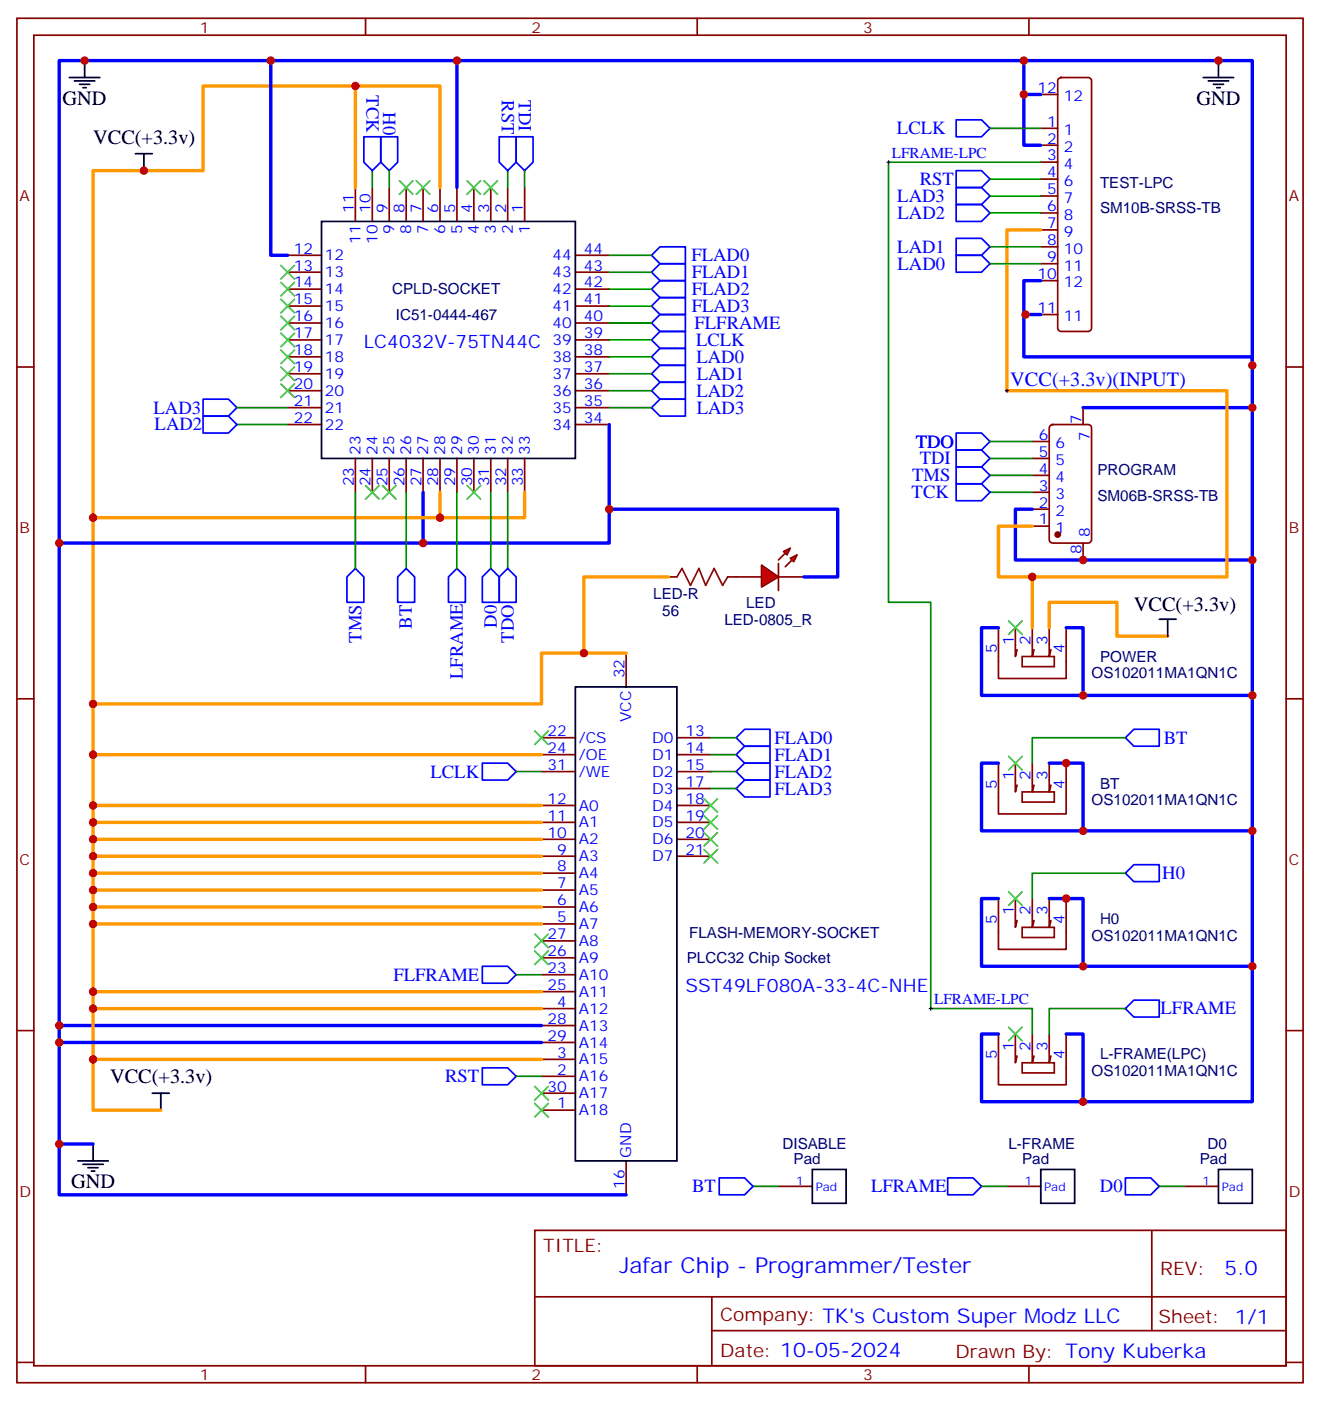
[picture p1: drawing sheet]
<svg xmlns="http://www.w3.org/2000/svg" width="275mm" height="292mm" viewBox="0 0 275 292" stroke-linecap="round" stroke-linejoin="round" font-family="sans-serif">
<path d="M208.1 187.3v10.5h14.1v-10.5M211.7 187.3v6l.3-1.5M213.1 193.3h6.7v2.1h-6.7zM215.2 187.3v6l.3-1.5M218.7 187.3v6l.4-1.5M246.9 247.2h7.1" fill="none" stroke="#870000" stroke-width=".35"/>
<path d="M254 243.7h7.1v7.1h-7.1z" fill="none" stroke="#000" stroke-width=".35"/>
<g fill="#f00" stroke="#870000" stroke-width=".35">
<path d="M158.7 117.8l3.6 2.4-3.6 2.1z"/>
<path d="M162.3 117.4v5.6z"/>
</g>
<g fill="#870000" stroke="#870000" stroke-width=".35">
<path d="M162.3 116.7l1.4-1.4z"/>
<path d="M163.7 118.1l1.4-1.4z"/>
</g>
<g fill="#f00" stroke="#870000" stroke-width=".35">
<path d="M163.3 114.9l1.4-.7-.7 1.4z"/>
<path d="M164.7 116.3l1.5-.7-.7 1.5z"/>
</g>
<g fill="none" stroke="#870000" stroke-width=".35">
<path d="M3.5 3.8h268.1v284.3h-268.1zM7.1 7.3h261v277.3h-261zM76.2 3.8v3.5M145.3 3.8v3.5M214.5 3.8v3.5M217 19.7h3.5M220.7 16.4l.5-.2h5.6a.71 .71 0 0 1 .7 .7v51.5a.76 .76 0 0 1-.7 .7h-5.6a.76 .76 0 0 1-.7-.7v-51.5zM74.1 39.1v7M77.6 39.1v7M81.1 39.1v7M84.7 39.1v7M88.2 39.1v7"/>
<path d="M91.7 39.1v7M95.2 39.1v7M98.8 39.1v7M102.3 39.1v7M105.8 39.1v7M109.4 39.1v7M217 26.7h3.5M217 30.3h3.5M217 33.8h3.5M217 37.3h3.5M60 53.2h7M60 56.7h7"/>
<path d="M119.9 53.2h7.1M119.9 56.7h7.1M217 40.9h3.5M217 44.4h3.5M217 47.9h3.5M217 51.4h3.5M217 55h3.5M217 58.5h3.5M3.5 76.5h3.6M60 60.3h7M60 63.8h7M60 67.3h7"/>
<path d="M60 70.8h7M60 74.4h7M60 77.9h7M119.9 60.3h7.1M119.9 63.8h7.1M119.9 67.3h7.1M119.9 70.8h7.1M119.9 74.4h7.1M119.9 77.9h7.1M217 65.5h3.5M268.1 76.5h3.5M60 81.4h7"/>
<path d="M60 84.9h7M60 88.5h7M74.1 95.5v7.1M77.6 95.5v7.1M81.1 95.5v7.1M84.7 95.5v7.1M88.2 95.5v7.1M91.7 95.5v7.1M95.2 95.5v7.1M98.8 95.5v7.1M102.3 95.5v7.1M105.8 95.5v7.1"/>
<path d="M109.4 95.5v7.1M119.9 81.4h7.1M119.9 84.9h7.1M119.9 88.5h7.1M215.2 99.1h3.5M215.2 95.5h3.5M215.2 92h3.5M219 88.7l.4-.2h7.4a.71 .71 0 0 1 .7 .7v23.3a.76 .76 0 0 1-.7 .7h-7.4a.76 .76 0 0 1-.7-.7v-23.3zM225.8 84.9v3.6M215.2 109.6h3.5M215.2 106.1h3.5M215.2 102.6h3.5"/>
<path d="M225.8 113.2v3.5M130.5 136.1v7.1M139.3 120.2h1.8M151.7 120.2h7M162.3 120.2h5.3M208.1 130.8v10.6h14.1v-10.6M211.7 130.8v6l.3-1.4M213.1 136.8h6.7v2.1h-6.7zM215.2 130.8v6l.3-1.4M218.7 130.8v6l.4-1.4M3.5 145.6h3.6M112.9 153.7h7"/>
<path d="M112.9 157.3h7M141.1 153.7h7.1M141.1 157.3h7.1M208.1 159v10.6h14.1v-10.6M211.7 159v6l.3-1.4M215.2 159v6l.3-1.4M218.7 159v6l.4-1.4M268.1 145.6h3.5M112.9 178.4h7M112.9 174.9h7M112.9 171.4h7M112.9 167.9h7"/>
<path d="M112.9 160.8h7M141.1 178.4h7.1M141.1 174.9h7.1M141.1 171.4h7.1M141.1 167.9h7.1M141.1 160.8h7.1M141.1 164.3h7.1M213.1 165h6.7v2.1h-6.7zM112.9 192.5h7M112.9 189h7M112.9 185.5h7M112.9 182h7"/>
<path d="M112.9 199.6h7M112.9 196.1h7M3.5 214.8h3.6M112.9 210.2h7M112.9 203.1h7M112.9 206.7h7M112.9 213.7h7M112.9 217.2h7M208.1 215.5v10.6h14.1v-10.6M211.7 215.5v6l.3-1.4M215.2 215.5v6l.3-1.4M218.7 215.5v6l.4-1.4"/>
<path d="M268.1 214.8h3.5M112.9 231.4h7M112.9 224.3h7M112.9 220.8h7M112.9 227.8h7M213.1 221.5h6.7v2.1h-6.7zM111.5 256.4h156.6v28.2h-156.6zM130.5 241.9v7.1M162.3 247.2h7M209.9 247.2h7.1M240.1 256.4v20.9M111.5 270.2h156.5"/>
<path d="M148.4 277.3h119.6M148.4 270.2v14.2M3.5 283.9h3.6M76.2 284.6v3.5M145.3 284.6v3.5M214.5 284.6v3.5M268.1 283.9h3.5"/>
</g>
<path d="M141.1 120.2l1.1-1.7 1.7 3.5 1.8-3.5 1.4 3.5 1.8-3.5 1.7 3.5 1.1-1.8" fill="none" stroke="#a10000" stroke-width=".35"/>
<g fill="none" stroke="#000" stroke-width=".35">
<path d="M14.5 16.2h6.3M15.5 16.9h4.3M16.6 17.6h2.1M17.3 18.3h.7M17.6 12.6v3.6M250.8 16.2h6.4M251.9 16.9h4.2M252.9 17.6h2.2M253.6 18.3h.8M254 12.6v3.6M28.2 32h3.5M30 32v3.6"/>
<path d="M67 46.1h52.9v49.4h-52.9zM241.7 129h3.5M243.4 129v3.6M119.9 143.2h21.2v98.7h-21.2zM19.4 238.4v3.5M31.7 227.8h3.6M33.5 227.8v3.6M16.2 241.9h6.4M17.3 242.6h4.2M18.3 243.3h2.2M19 244.1h.8M169.3 243.7h7.1v7.1h-7.1z"/>
<path d="M217 243.7h7v7.1h-7z"/>
</g>
<circle cx="220.5" cy="111.4" r=".53" fill="#870000" stroke="#870000" stroke-width=".35"/>
<g fill="none" stroke="#00f" stroke-width=".71">
<path d="M56.4 12.6v40.6h3.6M95.2 12.6h118.2M213.4 19.7v10.6h3.6M217 19.7h-3.6v-7.1h47.7v217h-56.5v-14.1h3.5M95.2 39.1v-26.5h-82.9v236.4h118.2M217 58.5h-3.6v7h.4M217 65.5h-3.6v8.9h47.7v1.7M127 88.5v24.7h-38.8M225.8 84.9h35.3M88.2 102.6v10.6h-75.9M127 106.1h47.6v14.1h-7M215.2 106.1h-3.5v10.6h49.4"/>
<path d="M208.1 130.8h-3.5v14.1h56.5M222.2 130.8h3.6v14.1M208.1 159h-3.5v14.1h56.5M218.7 159h7.1v14.1M208.1 187.3h-3.5v14.1h56.5M218.7 187.3h7.1v14.1M12.3 213.7h100.6M12.3 217.2h100.6M222.2 215.5h3.6v14.1M12.3 238.4h7.1"/>
</g>
<g fill="none" stroke="#f90" stroke-width=".71">
<path d="M74.1 17.9v21.2M91.7 39.1v-21.2h-49.4v17.7h-22.9v185.2h93.5M217 47.9h-7.1v33.5h45.9v38.8h-47.7v-10.6h7.1M91.7 102.6v5.3h-72.3M109.4 102.6v5.3h-17.7M130.5 136.1h-17.6v10.6h-93.5M139.3 120.2h-17.6v15.9M215.2 120.2v10.6M218.7 130.8v-5.3h14.1v7.1h10.6M19.4 157.3h93.5M19.4 167.9h93.5M19.4 178.4h93.5"/>
<path d="M19.4 174.9h93.5M19.4 171.4h93.5M19.4 192.5h93.5M19.4 189h93.5M19.4 185.5h93.5M19.4 182h93.5M19.4 206.7h93.5M19.4 210.2h93.5M19.4 220.8v10.6h14.1"/>
</g>
<g fill="none" stroke="#00f" stroke-width=".35">
<path d="M75.8 28.5h3.6v5.3l-1.8 1.8-1.8-1.8zM79.4 28.5h3.5v5.3l-1.8 1.8-1.7-1.8zM104.1 28.5h3.5v5.3l-1.8 1.8-1.7-1.8zM107.6 28.5h3.5v5.3l-1.7 1.8-1.8-1.8zM199.3 25h5.3l1.8 1.7-1.8 1.8h-5.3zM199.3 35.6h5.3l1.8 1.7-1.8 1.8h-5.3zM199.3 39.1h5.3l1.8 1.8-1.8 1.7h-5.3zM137.6 58.5h5.3v3.5h-5.3l-1.8-1.7zM137.6 55h5.3v3.5h-5.3l-1.8-1.8zM137.6 51.4h5.3v3.6h-5.3l-1.8-1.8zM199.3 53.2h5.3l1.8 1.8-1.8 1.7h-5.3zM199.3 49.7h5.3l1.8 1.7-1.8 1.8h-5.3z"/>
<path d="M199.3 42.6h5.3l1.8 1.8-1.8 1.7h-5.3zM137.6 79.7h5.3v3.5h-5.3l-1.8-1.8zM137.6 76.1h5.3v3.6h-5.3l-1.8-1.8zM137.6 72.6h5.3v3.5h-5.3l-1.8-1.7zM137.6 69.1h5.3v3.5h-5.3l-1.8-1.8zM137.6 65.5h5.3v3.6h-5.3l-1.8-1.8zM137.6 62h5.3v3.5h-5.3l-1.8-1.7zM42.3 83.2h5.3l1.8 1.7-1.8 1.8h-5.3zM42.3 86.7h5.3l1.8 1.8-1.8 1.7h-5.3zM137.6 83.2h5.3v3.5h-5.3l-1.8-1.8zM199.3 97.3h5.3l1.8 1.8-1.8 1.7h-5.3zM199.3 93.8h5.3l1.8 1.7-1.8 1.8h-5.3z"/>
<path d="M199.3 90.2h5.3l1.8 1.8-1.8 1.8h-5.3zM74.1 118.5l1.7 1.7v5.3h-3.5v-5.3zM84.7 118.5l1.7 1.7v5.3h-3.5v-5.3zM95.2 118.5l1.8 1.7v5.3h-3.5v-5.3zM102.3 118.5l1.8 1.7v5.3h-3.6v-5.3zM199.3 100.8h5.3l1.8 1.8-1.8 1.8h-5.3zM104.1 120.2l1.7-1.7 1.8 1.7v5.3h-3.5zM100.5 159h5.3l1.8 1.8-1.8 1.8h-5.3zM155.2 152h5.3v3.5h-5.3l-1.7-1.8zM155.2 155.5h5.3v3.5h-5.3l-1.7-1.7zM155.2 159h5.3v3.6h-5.3l-1.7-1.8zM234.6 153.7l1.8-1.7h5.3v3.5h-5.3z"/>
<path d="M155.2 162.6h5.3v3.5h-5.3l-1.7-1.8zM234.6 182l1.8-1.8h5.3v3.5h-5.3zM100.5 201.4h5.3l1.8 1.7-1.8 1.8h-5.3zM236.4 208.4h5.3v3.5h-5.3l-1.8-1.7zM100.5 222.5h5.3l1.8 1.8-1.8 1.8h-5.3zM149.9 245.5h5.3l1.8 1.7-1.8 1.8h-5.3zM197.6 245.5h5.2l1.8 1.7-1.8 1.8h-5.2zM234.6 245.5h5.3l1.8 1.7-1.8 1.8h-5.3z"/>
</g>
<g fill="none" stroke="#008700" stroke-width=".35">
<path d="M77.6 35.6v3.5M81.1 35.6v3.5M105.8 35.6v3.5M109.4 35.6v3.5M206.4 26.7h10.6M206.4 37.3h10.6M217 33.8h-31.8v91.7h8.8v84.7h21.2v5.3M127 53.2h8.8M127 56.7h8.8M206.4 40.9h10.6M206.4 44.4h10.6M206.4 51.4h10.6"/>
<path d="M206.4 55h10.6M127 60.3h8.8M127 63.8h8.8M127 67.3h8.8M127 70.8h8.8M127 74.4h8.8M127 77.9h8.8M49.4 84.9h10.6M49.4 88.5h10.6M127 84.9h8.8M127 81.4h8.8M206.4 99.1h8.8"/>
<path d="M206.4 95.5h8.8M206.4 92h8.8M74.1 102.6v15.9M84.7 102.6v15.9M95.2 102.6v15.9M102.3 102.6v15.9M105.8 102.6v15.9M206.4 102.6h8.8M148.2 157.3h5.3M148.2 153.7h5.3M234.6 153.7h-19.4v5.3M107.6 160.8h5.3"/>
<path d="M148.2 164.3h5.3M148.2 160.8h5.3M234.6 182h-19.4v5.3M107.6 203.1h5.3M234.6 210.2h-15.9v5.3M107.6 224.3h5.3M157 247.2h5.3M204.6 247.2h5.3M241.7 247.2h5.2"/>
</g>
<path d="M184.9 33.8h.7M185.2 33.4v.7M209.5 81.4h.8M209.9 81.1v.7M193.7 210.2h.7M194 209.8v.7" fill="none" stroke="#000" stroke-width=".21"/>
<g fill="none" stroke="#3c3" stroke-width=".35">
<path d="M83.3 37.7l2.8 2.8M86.1 37.7l-2.8 2.8M86.8 37.7l2.8 2.8M89.6 37.7l-2.8 2.8M97.4 37.7l2.8 2.8M100.2 37.7l-2.8 2.8M100.9 37.7l2.8 2.8M103.7 37.7l-2.8 2.8M58.6 55.3l2.8 2.8M58.6 58.8l2.8 2.9M61.4 55.3l-2.8 2.8M61.4 58.8l-2.8 2.9"/>
<path d="M58.6 62.4l2.8 2.8M58.6 65.9l2.8 2.8M58.6 69.4l2.8 2.8M58.6 73l2.8 2.8M58.6 76.5l2.8 2.8M61.4 62.4l-2.8 2.8M61.4 65.9l-2.8 2.8M61.4 76.5l-2.8 2.8M61.4 69.4l-2.8 2.8M61.4 73l-2.8 2.8M58.6 80l2.8 2.8M61.4 80l-2.8 2.8"/>
<path d="M76.2 101.2l2.8 2.8M79 101.2l-2.8 2.8M79.7 101.2l2.8 2.8M82.5 101.2l-2.8 2.8M97.4 101.2l2.8 2.8M100.2 101.2l-2.8 2.8M210.3 129.4l2.8 2.8M213.1 129.4l-2.8 2.8M111.5 152.3l2.8 2.9M114.3 152.3l-2.8 2.9M210.3 157.6l2.8 2.8M213.1 157.6l-2.8 2.8"/>
<path d="M146.8 177l2.8 2.8M146.8 173.5l2.8 2.8M146.8 170l2.8 2.8M146.8 166.4l2.8 2.9M149.6 177l-2.8 2.8M149.6 173.5l-2.8 2.8M149.6 170l-2.8 2.8M149.6 166.4l-2.8 2.9M111.5 194.7l2.8 2.8M111.5 198.2l2.8 2.8M114.3 194.7l-2.8 2.8M114.3 198.2l-2.8 2.8"/>
<path d="M210.3 185.8l2.8 2.9M213.1 185.8l-2.8 2.9M210.3 214.1l2.8 2.8M213.1 214.1l-2.8 2.8M111.5 226.4l2.8 2.8M111.5 229.9l2.8 2.9M114.3 226.4l-2.8 2.8M114.3 229.9l-2.8 2.9"/>
</g>
<g fill="#c00">
<circle cx="261.1" cy="76.1" r=".88"/>
<circle cx="261.1" cy="116.7" r=".88"/>
<circle cx="261.1" cy="84.9" r=".88"/>
<circle cx="225.8" cy="116.7" r=".88"/>
<circle cx="261.1" cy="173.1" r=".88"/>
<circle cx="261.1" cy="144.9" r=".88"/>
<circle cx="225.8" cy="144.9" r=".88"/>
<circle cx="225.8" cy="173.1" r=".88"/>
<circle cx="222.3" cy="159" r=".88"/>
<circle cx="222.3" cy="187.3" r=".88"/>
<circle cx="261.1" cy="201.4" r=".88"/>
<circle cx="225.8" cy="201.4" r=".88"/>
<circle cx="19.4" cy="182" r=".88"/>
<circle cx="19.4" cy="146.7" r=".88"/>
<circle cx="12.3" cy="113.2" r=".88"/>
<circle cx="19.4" cy="107.9" r=".88"/>
<circle cx="12.3" cy="217.2" r=".88"/>
<circle cx="12.3" cy="213.7" r=".88"/>
<circle cx="19.4" cy="157.3" r=".88"/>
<circle cx="19.4" cy="171.4" r=".88"/>
<circle cx="19.4" cy="174.9" r=".88"/>
<circle cx="19.4" cy="178.4" r=".88"/>
<circle cx="19.4" cy="185.5" r=".88"/>
<circle cx="19.4" cy="189" r=".88"/>
<circle cx="19.4" cy="167.9" r=".88"/>
<circle cx="19.4" cy="192.5" r=".88"/>
<circle cx="19.4" cy="210.2" r=".88"/>
<circle cx="19.4" cy="206.7" r=".88"/>
<circle cx="95.3" cy="12.6" r=".88"/>
<circle cx="56.4" cy="12.6" r=".88"/>
<circle cx="91.7" cy="107.9" r=".88"/>
<circle cx="88.2" cy="113.2" r=".88"/>
<circle cx="225.8" cy="229.6" r=".88"/>
<circle cx="215.2" cy="120.2" r=".88"/>
<circle cx="213.4" cy="19.7" r=".88"/>
<circle cx="213.4" cy="12.6" r=".88"/>
<circle cx="213.8" cy="65.5" r=".88"/>
<circle cx="74.1" cy="17.9" r=".88"/>
<circle cx="127" cy="106.1" r=".88"/>
<circle cx="121.7" cy="136.1" r=".88"/>
<circle cx="254" cy="12.6" r=".88"/>
<circle cx="17.6" cy="12.6" r=".88"/>
<circle cx="30" cy="35.6" r=".88"/>
<circle cx="12.3" cy="238.4" r=".88"/>
<circle cx="19.4" cy="220.8" r=".88"/>
</g>
<text font-size="4.6" fill="#00f" x="129.1" y="265.2">Jafar Chip - Programmer/Tester</text>
<g font-size="4.2">
<text x="13.1" y="21.8">GND</text>
<text x="249.4" y="21.8">GND</text>
<text x="19.4" y="29.9">VCC(+3.3v)</text>
<text x="236.4" y="127.3">VCC(+3.3v)</text>
<text x="22.9" y="225.7">VCC(+3.3v)</text>
<text x="14.8" y="247.6">GND</text>
</g>
<g font-size="4.2" fill="#00f">
<text x="210.6" y="80.5">VCC(+3.3v)(INPUT)</text>
<text x="255.3" y="265.7">5.0</text>
</g>
<g font-size="3.9" fill="#00f">
<text x="76.4" y="19.9" transform="rotate(90 76.4 19.9)">TCK</text>
<text x="79.9" y="23.4" transform="rotate(90 79.9 23.4)">H0</text>
<text x="104.6" y="20.9" transform="rotate(90 104.6 20.9)">RST</text>
<text x="108.2" y="20.9" transform="rotate(90 108.2 20.9)">TDI</text>
<text x="187" y="28">LCLK</text>
<text x="191.7" y="38.5">RST</text>
<text x="187" y="42.1">LAD3</text>
<text x="187.1" y="45.6">LAD2</text>
<text x="187" y="52.7">LAD1</text>
<text x="144.1" y="54.5">FLAD0</text>
<text x="144.2" y="58">FLAD1</text>
<text x="187.1" y="56.2">LAD0</text>
<text x="144.2" y="65">FLAD3</text>
<text x="144.2" y="61.5">FLAD2</text>
<text x="144.8" y="68.6">FLFRAME</text>
<text x="75.8" y="72.6">LC4032V-75TN44C</text>
<text x="145.1" y="72.1">LCLK</text>
<text x="145.2" y="75.6">LAD0</text>
<text x="145.2" y="82.7">LAD2</text>
<text x="145.2" y="79.2">LAD1</text>
<text x="32" y="86.2">LAD3</text>
<text x="32.2" y="89.7">LAD2</text>
<text x="145.2" y="86.2">LAD3</text>
<text x="190.9" y="93.3">TDO</text>
<text x="190.2" y="100.3">TMS</text>
<text x="191.7" y="96.7">TDI</text>
<text x="190" y="103.8">TCK</text>
<text x="85.9" y="131" transform="rotate(-90 85.9 131)">BT</text>
<text x="103.6" y="130.8" transform="rotate(-90 103.6 130.8)">D0</text>
<text x="75.4" y="134" transform="rotate(-90 75.4 134)">TMS</text>
<text x="107.1" y="134" transform="rotate(-90 107.1 134)">TDO</text>
<text x="96.5" y="141.5" transform="rotate(-90 96.5 141.5)">LFRAME</text>
<text x="161.5" y="155">FLAD0</text>
<text x="242.6" y="155.1">BT</text>
<text x="161.5" y="158.5">FLAD1</text>
<text x="89.7" y="162.1">LCLK</text>
<text x="161.5" y="162.1">FLAD2</text>
<text x="161.5" y="165.6">FLAD3</text>
<text x="242.3" y="183.3">H0</text>
<text x="82" y="204.3">FLFRAME</text>
<text x="142.9" y="206.7">SST49LF080A-33-4C-NHE</text>
<text x="241.9" y="211.4">LFRAME</text>
<text x="92.8" y="225.5">RST</text>
<text x="144.3" y="248.4">BT</text>
<text x="181.6" y="248.4">LFRAME</text>
<text x="229.3" y="248.5">D0</text>
</g>
<g font-size="3.9" fill="#800">
<text x="113.2" y="261">TITLE:</text>
<text x="241.9" y="265.7">REV:</text>
<text x="150.1" y="275.2">Company: TK's Custom Super Modz LLC</text>
<text x="241.5" y="275.8">Sheet: 1/1</text>
<text x="150.1" y="282.9">Date: 10-05-2024</text>
<text x="199.2" y="282.9">Drawn By: Tony Kuberka</text>
</g>
<g font-size="3.2" fill="#800">
<text x="41.6" y="6.8">1</text>
<text x="110.8" y="6.8">2</text>
<text x="179.9" y="6.8">3</text>
<text x="4.1" y="41.9">A</text>
<text x="268.6" y="41.9">A</text>
<text x="4.1" y="111.1">B</text>
<text x="268.6" y="111.1">B</text>
<text x="4.1" y="180.2">C</text>
<text x="268.6" y="180.2">C</text>
<text x="4.1" y="249.3">D</text>
<text x="268.6" y="249.3">D</text>
<text x="41.6" y="287.6">1</text>
<text x="110.8" y="287.6">2</text>
<text x="179.9" y="287.6">3</text>
</g>
<g font-size="3.2" fill="#00f">
<text x="216.3" y="19.3">12</text>
<text x="221.8" y="21.1">12</text>
<text x="218.3" y="26.4">1</text>
<text x="218.3" y="29.9">2</text>
<text x="221.8" y="28.2">1</text>
<text x="185.9" y="32.9">LFRAME-LPC</text>
<text x="218.3" y="33.4">3</text>
<text x="221.8" y="31.7">2</text>
<text x="221.8" y="35.2">4</text>
<text x="218.3" y="37">4</text>
<text x="218.3" y="40.5">5</text>
<text x="221.8" y="38.7">6</text>
<text x="73.7" y="44.4" transform="rotate(-90 73.7 44.4)">11</text>
<text x="77.3" y="44.4" transform="rotate(-90 77.3 44.4)">10</text>
<text x="80.8" y="44.4" transform="rotate(-90 80.8 44.4)">9</text>
<text x="84.3" y="44.4" transform="rotate(-90 84.3 44.4)">8</text>
<text x="87.8" y="44.4" transform="rotate(-90 87.8 44.4)">7</text>
<text x="91.4" y="44.4" transform="rotate(-90 91.4 44.4)">6</text>
<text x="94.9" y="44.4" transform="rotate(-90 94.9 44.4)">5</text>
<text x="98.4" y="44.4" transform="rotate(-90 98.4 44.4)">4</text>
<text x="102" y="44.4" transform="rotate(-90 102 44.4)">3</text>
<text x="105.5" y="44.4" transform="rotate(-90 105.5 44.4)">2</text>
<text x="109" y="44.4" transform="rotate(-90 109 44.4)">1</text>
<text x="218.3" y="44">6</text>
<text x="218.3" y="47.6">7</text>
<text x="221.8" y="42.3">7</text>
<text x="221.8" y="45.8">8</text>
<text x="61.2" y="52.8">12</text>
<text x="75.1" y="50.9" transform="rotate(-90 75.1 50.9)">11</text>
<text x="78.7" y="50.9" transform="rotate(-90 78.7 50.9)">10</text>
<text x="82.2" y="48.9" transform="rotate(-90 82.2 48.9)">9</text>
<text x="85.7" y="48.9" transform="rotate(-90 85.7 48.9)">8</text>
<text x="89.3" y="48.9" transform="rotate(-90 89.3 48.9)">7</text>
<text x="92.8" y="48.9" transform="rotate(-90 92.8 48.9)">6</text>
<text x="96.3" y="48.9" transform="rotate(-90 96.3 48.9)">5</text>
<text x="99.8" y="48.9" transform="rotate(-90 99.8 48.9)">4</text>
<text x="103.4" y="48.9" transform="rotate(-90 103.4 48.9)">3</text>
<text x="106.9" y="48.9" transform="rotate(-90 106.9 48.9)">2</text>
<text x="110.4" y="48.9" transform="rotate(-90 110.4 48.9)">1</text>
<text x="121.7" y="52.8">44</text>
<text x="218.3" y="51.1">8</text>
<text x="221.8" y="49.3">9</text>
<text x="221.8" y="52.8">10</text>
<text x="61.2" y="56.4">13</text>
<text x="61.2" y="59.9">14</text>
<text x="67.7" y="54.3">12</text>
<text x="67.7" y="57.8">13</text>
<text x="115.2" y="57.8">43</text>
<text x="115.2" y="54.3">44</text>
<text x="121.7" y="59.9">42</text>
<text x="121.7" y="56.4">43</text>
<text x="216.3" y="58.1">10</text>
<text x="218.3" y="54.6">9</text>
<text x="221.8" y="56.4">11</text>
<text x="221.8" y="59.9">12</text>
<text x="61.2" y="63.4">15</text>
<text x="67.7" y="61.3">14</text>
<text x="67.7" y="64.8">15</text>
<text x="115.2" y="64.8">41</text>
<text x="115.2" y="61.3">42</text>
<text x="121.7" y="63.4">41</text>
<text x="216.3" y="65.2">11</text>
<text x="61.2" y="67">16</text>
<text x="61.2" y="70.5">17</text>
<text x="67.7" y="68.4">16</text>
<text x="67.7" y="71.9">17</text>
<text x="115.2" y="71.9">39</text>
<text x="115.2" y="68.4">40</text>
<text x="121.7" y="70.5">39</text>
<text x="121.7" y="67">40</text>
<text x="221.8" y="67">11</text>
<text x="61.2" y="74">18</text>
<text x="61.2" y="77.5">19</text>
<text x="67.7" y="75.4">18</text>
<text x="115.2" y="75.4">38</text>
<text x="121.7" y="77.5">37</text>
<text x="121.7" y="74">38</text>
<text x="61.2" y="81.1">20</text>
<text x="67.7" y="79">19</text>
<text x="67.7" y="82.5">20</text>
<text x="115.2" y="82.5">36</text>
<text x="115.2" y="79">37</text>
<text x="121.7" y="81.1">36</text>
<text x="61.2" y="84.6">21</text>
<text x="61.2" y="88.1">22</text>
<text x="67.7" y="86">21</text>
<text x="67.7" y="89.5">22</text>
<text x="115.2" y="89.5">34</text>
<text x="115.2" y="86">35</text>
<text x="121.7" y="88.1">34</text>
<text x="121.7" y="84.6">35</text>
<text x="225.4" y="88.3" transform="rotate(-90 225.4 88.3)">7</text>
<text x="75.1" y="94.8" transform="rotate(-90 75.1 94.8)">23</text>
<text x="78.7" y="94.8" transform="rotate(-90 78.7 94.8)">24</text>
<text x="82.2" y="94.8" transform="rotate(-90 82.2 94.8)">25</text>
<text x="85.7" y="94.8" transform="rotate(-90 85.7 94.8)">26</text>
<text x="89.3" y="94.8" transform="rotate(-90 89.3 94.8)">27</text>
<text x="92.8" y="94.8" transform="rotate(-90 92.8 94.8)">28</text>
<text x="96.3" y="94.8" transform="rotate(-90 96.3 94.8)">29</text>
<text x="99.8" y="94.8" transform="rotate(-90 99.8 94.8)">30</text>
<text x="103.4" y="94.8" transform="rotate(-90 103.4 94.8)">31</text>
<text x="106.9" y="94.8" transform="rotate(-90 106.9 94.8)">32</text>
<text x="110.4" y="94.8" transform="rotate(-90 110.4 94.8)">33</text>
<text x="216.5" y="95.2">5</text>
<text x="216.5" y="91.7">6</text>
<text x="220" y="93.4">6</text>
<text x="227.2" y="91.8" transform="rotate(-90 227.2 91.8)">7</text>
<text x="73.7" y="101.3" transform="rotate(-90 73.7 101.3)">23</text>
<text x="77.3" y="101.3" transform="rotate(-90 77.3 101.3)">24</text>
<text x="80.8" y="101.3" transform="rotate(-90 80.8 101.3)">25</text>
<text x="84.3" y="101.3" transform="rotate(-90 84.3 101.3)">26</text>
<text x="87.8" y="101.3" transform="rotate(-90 87.8 101.3)">27</text>
<text x="91.4" y="101.3" transform="rotate(-90 91.4 101.3)">28</text>
<text x="94.9" y="101.3" transform="rotate(-90 94.9 101.3)">29</text>
<text x="98.4" y="101.3" transform="rotate(-90 98.4 101.3)">30</text>
<text x="102" y="101.3" transform="rotate(-90 102 101.3)">31</text>
<text x="105.5" y="101.3" transform="rotate(-90 105.5 101.3)">32</text>
<text x="109" y="101.3" transform="rotate(-90 109 101.3)">33</text>
<text x="216.5" y="98.7">4</text>
<text x="220" y="100.5">4</text>
<text x="220" y="96.9">5</text>
<text x="216.5" y="105.8">2</text>
<text x="216.5" y="102.2">3</text>
<text x="220" y="107.5">2</text>
<text x="220" y="104">3</text>
<text x="216.5" y="109.3">1</text>
<text x="220" y="111.1">1</text>
<text x="227.2" y="111.9" transform="rotate(-90 227.2 111.9)">8</text>
<text x="225.4" y="115.4" transform="rotate(-90 225.4 115.4)">8</text>
<text x="207.8" y="136.1" transform="rotate(-90 207.8 136.1)">5</text>
<text x="211.3" y="134.3" transform="rotate(-90 211.3 134.3)">1</text>
<text x="214.8" y="134.3" transform="rotate(-90 214.8 134.3)">2</text>
<text x="218.4" y="134.3" transform="rotate(-90 218.4 134.3)">3</text>
<text x="221.9" y="136.1" transform="rotate(-90 221.9 136.1)">4</text>
<text x="130.2" y="141.4" transform="rotate(-90 130.2 141.4)">32</text>
<text x="114.1" y="153.4">22</text>
<text x="120.6" y="154.8">/CS</text>
<text x="131.6" y="150.5" transform="rotate(-90 131.6 150.5)">VCC</text>
<text x="135.9" y="154.8">D0</text>
<text x="142.9" y="153.4">13</text>
<text x="114.1" y="156.9">24</text>
<text x="114.1" y="160.4">31</text>
<text x="120.6" y="158.3">/OE</text>
<text x="120.6" y="161.9">/WE</text>
<text x="135.9" y="158.3">D1</text>
<text x="135.9" y="161.9">D2</text>
<text x="142.9" y="156.9">14</text>
<text x="142.9" y="160.4">15</text>
<text x="114.1" y="167.5">12</text>
<text x="135.9" y="165.4">D3</text>
<text x="142.9" y="164">17</text>
<text x="142.9" y="167.5">18</text>
<text x="207.8" y="164.3" transform="rotate(-90 207.8 164.3)">5</text>
<text x="211.3" y="162.6" transform="rotate(-90 211.3 162.6)">1</text>
<text x="214.8" y="162.6" transform="rotate(-90 214.8 162.6)">2</text>
<text x="218.4" y="162.6" transform="rotate(-90 218.4 162.6)">3</text>
<text x="221.9" y="164.3" transform="rotate(-90 221.9 164.3)">4</text>
<text x="114.1" y="171">11</text>
<text x="120.6" y="172.4">A1</text>
<text x="120.6" y="168.9">A0</text>
<text x="135.9" y="168.9">D4</text>
<text x="135.9" y="172.4">D5</text>
<text x="142.9" y="171">19</text>
<text x="114.1" y="174.6">10</text>
<text x="116.2" y="178.1">9</text>
<text x="120.6" y="179.5">A3</text>
<text x="120.6" y="176">A2</text>
<text x="135.9" y="176">D6</text>
<text x="135.9" y="179.5">D7</text>
<text x="142.9" y="174.6">20</text>
<text x="142.9" y="178.1">21</text>
<text x="116.2" y="185.1">7</text>
<text x="116.2" y="181.6">8</text>
<text x="120.6" y="183">A4</text>
<text x="116.2" y="188.7">6</text>
<text x="120.6" y="190.1">A6</text>
<text x="120.6" y="186.5">A5</text>
<text x="211.3" y="190.8" transform="rotate(-90 211.3 190.8)">1</text>
<text x="214.8" y="190.8" transform="rotate(-90 214.8 190.8)">2</text>
<text x="218.4" y="190.8" transform="rotate(-90 218.4 190.8)">3</text>
<text x="114.1" y="195.7">27</text>
<text x="116.2" y="192.2">5</text>
<text x="120.6" y="193.6">A7</text>
<text x="120.6" y="197.1">A8</text>
<text x="207.8" y="192.5" transform="rotate(-90 207.8 192.5)">5</text>
<text x="221.9" y="192.5" transform="rotate(-90 221.9 192.5)">4</text>
<text x="114.1" y="202.8">23</text>
<text x="114.1" y="199.2">26</text>
<text x="120.6" y="200.7">A9</text>
<text x="114.1" y="206.3">25</text>
<text x="116.2" y="209.8">4</text>
<text x="120.6" y="204.2">A10</text>
<text x="120.6" y="207.7">A11</text>
<text x="194.7" y="209.3">LFRAME-LPC</text>
<text x="114.1" y="213.4">28</text>
<text x="120.6" y="211.2">A12</text>
<text x="120.6" y="214.8">A13</text>
<text x="114.1" y="216.9">29</text>
<text x="116.2" y="220.4">3</text>
<text x="120.6" y="221.8">A15</text>
<text x="120.6" y="218.3">A14</text>
<text x="207.8" y="220.8" transform="rotate(-90 207.8 220.8)">5</text>
<text x="211.3" y="219" transform="rotate(-90 211.3 219)">1</text>
<text x="214.8" y="219" transform="rotate(-90 214.8 219)">2</text>
<text x="218.4" y="219" transform="rotate(-90 218.4 219)">3</text>
<text x="221.9" y="220.8" transform="rotate(-90 221.9 220.8)">4</text>
<text x="114.1" y="227.5">30</text>
<text x="116.2" y="223.9">2</text>
<text x="120.6" y="225.4">A16</text>
<text x="116.2" y="231">1</text>
<text x="120.6" y="232.4">A18</text>
<text x="120.6" y="228.9">A17</text>
<text x="131.6" y="241.2" transform="rotate(-90 131.6 241.2)">GND</text>
<text x="130.2" y="247.7" transform="rotate(-90 130.2 247.7)">16</text>
</g>
<g font-size="3.2" fill="#000080">
<text x="229.3" y="39.1">TEST-LPC</text>
<text x="229.3" y="44.4">SM10B-SRSS-TB</text>
<text x="81.7" y="61.3">CPLD-SOCKET</text>
<text x="82.5" y="66.6">IC51-0444-467</text>
<text x="228.8" y="99.1">PROGRAM</text>
<text x="228.8" y="104.4">SM06B-SRSS-TB</text>
<text x="136.2" y="124.9">LED-R</text>
<text x="138" y="128.4">56</text>
<text x="151" y="130.2">LED-0805_R</text>
<text x="155.5" y="126.7">LED</text>
<text x="229.3" y="137.9">POWER</text>
<text x="227.5" y="141.4">OS102011MA1QN1C</text>
<text x="227.5" y="167.9">OS102011MA1QN1C</text>
<text x="229.3" y="164.3">BT</text>
<text x="143.7" y="195.4">FLASH-MEMORY-SOCKET</text>
<text x="227.5" y="196.1">OS102011MA1QN1C</text>
<text x="229.3" y="192.5">H0</text>
<text x="143.2" y="200.7">PLCC32 Chip Socket</text>
<text x="229.3" y="220.8">L-FRAME(LPC)</text>
<text x="227.5" y="224.3">OS102011MA1QN1C</text>
<text x="163.1" y="239.5">DISABLE</text>
<text x="210.2" y="239.5">L-FRAME</text>
<text x="251.7" y="239.4">D0</text>
<text x="165.4" y="242.6">Pad</text>
<text x="213.1" y="242.6">Pad</text>
<text x="250.1" y="242.6">Pad</text>
</g>
<g font-size="2.5" fill="#00f">
<text x="166" y="246.9">1</text>
<text x="170" y="248.3">Pad</text>
<text x="213.6" y="246.9">1</text>
<text x="217.7" y="248.3">Pad</text>
<text x="250.7" y="246.9">1</text>
<text x="254.7" y="248.3">Pad</text>
</g>
</svg>
